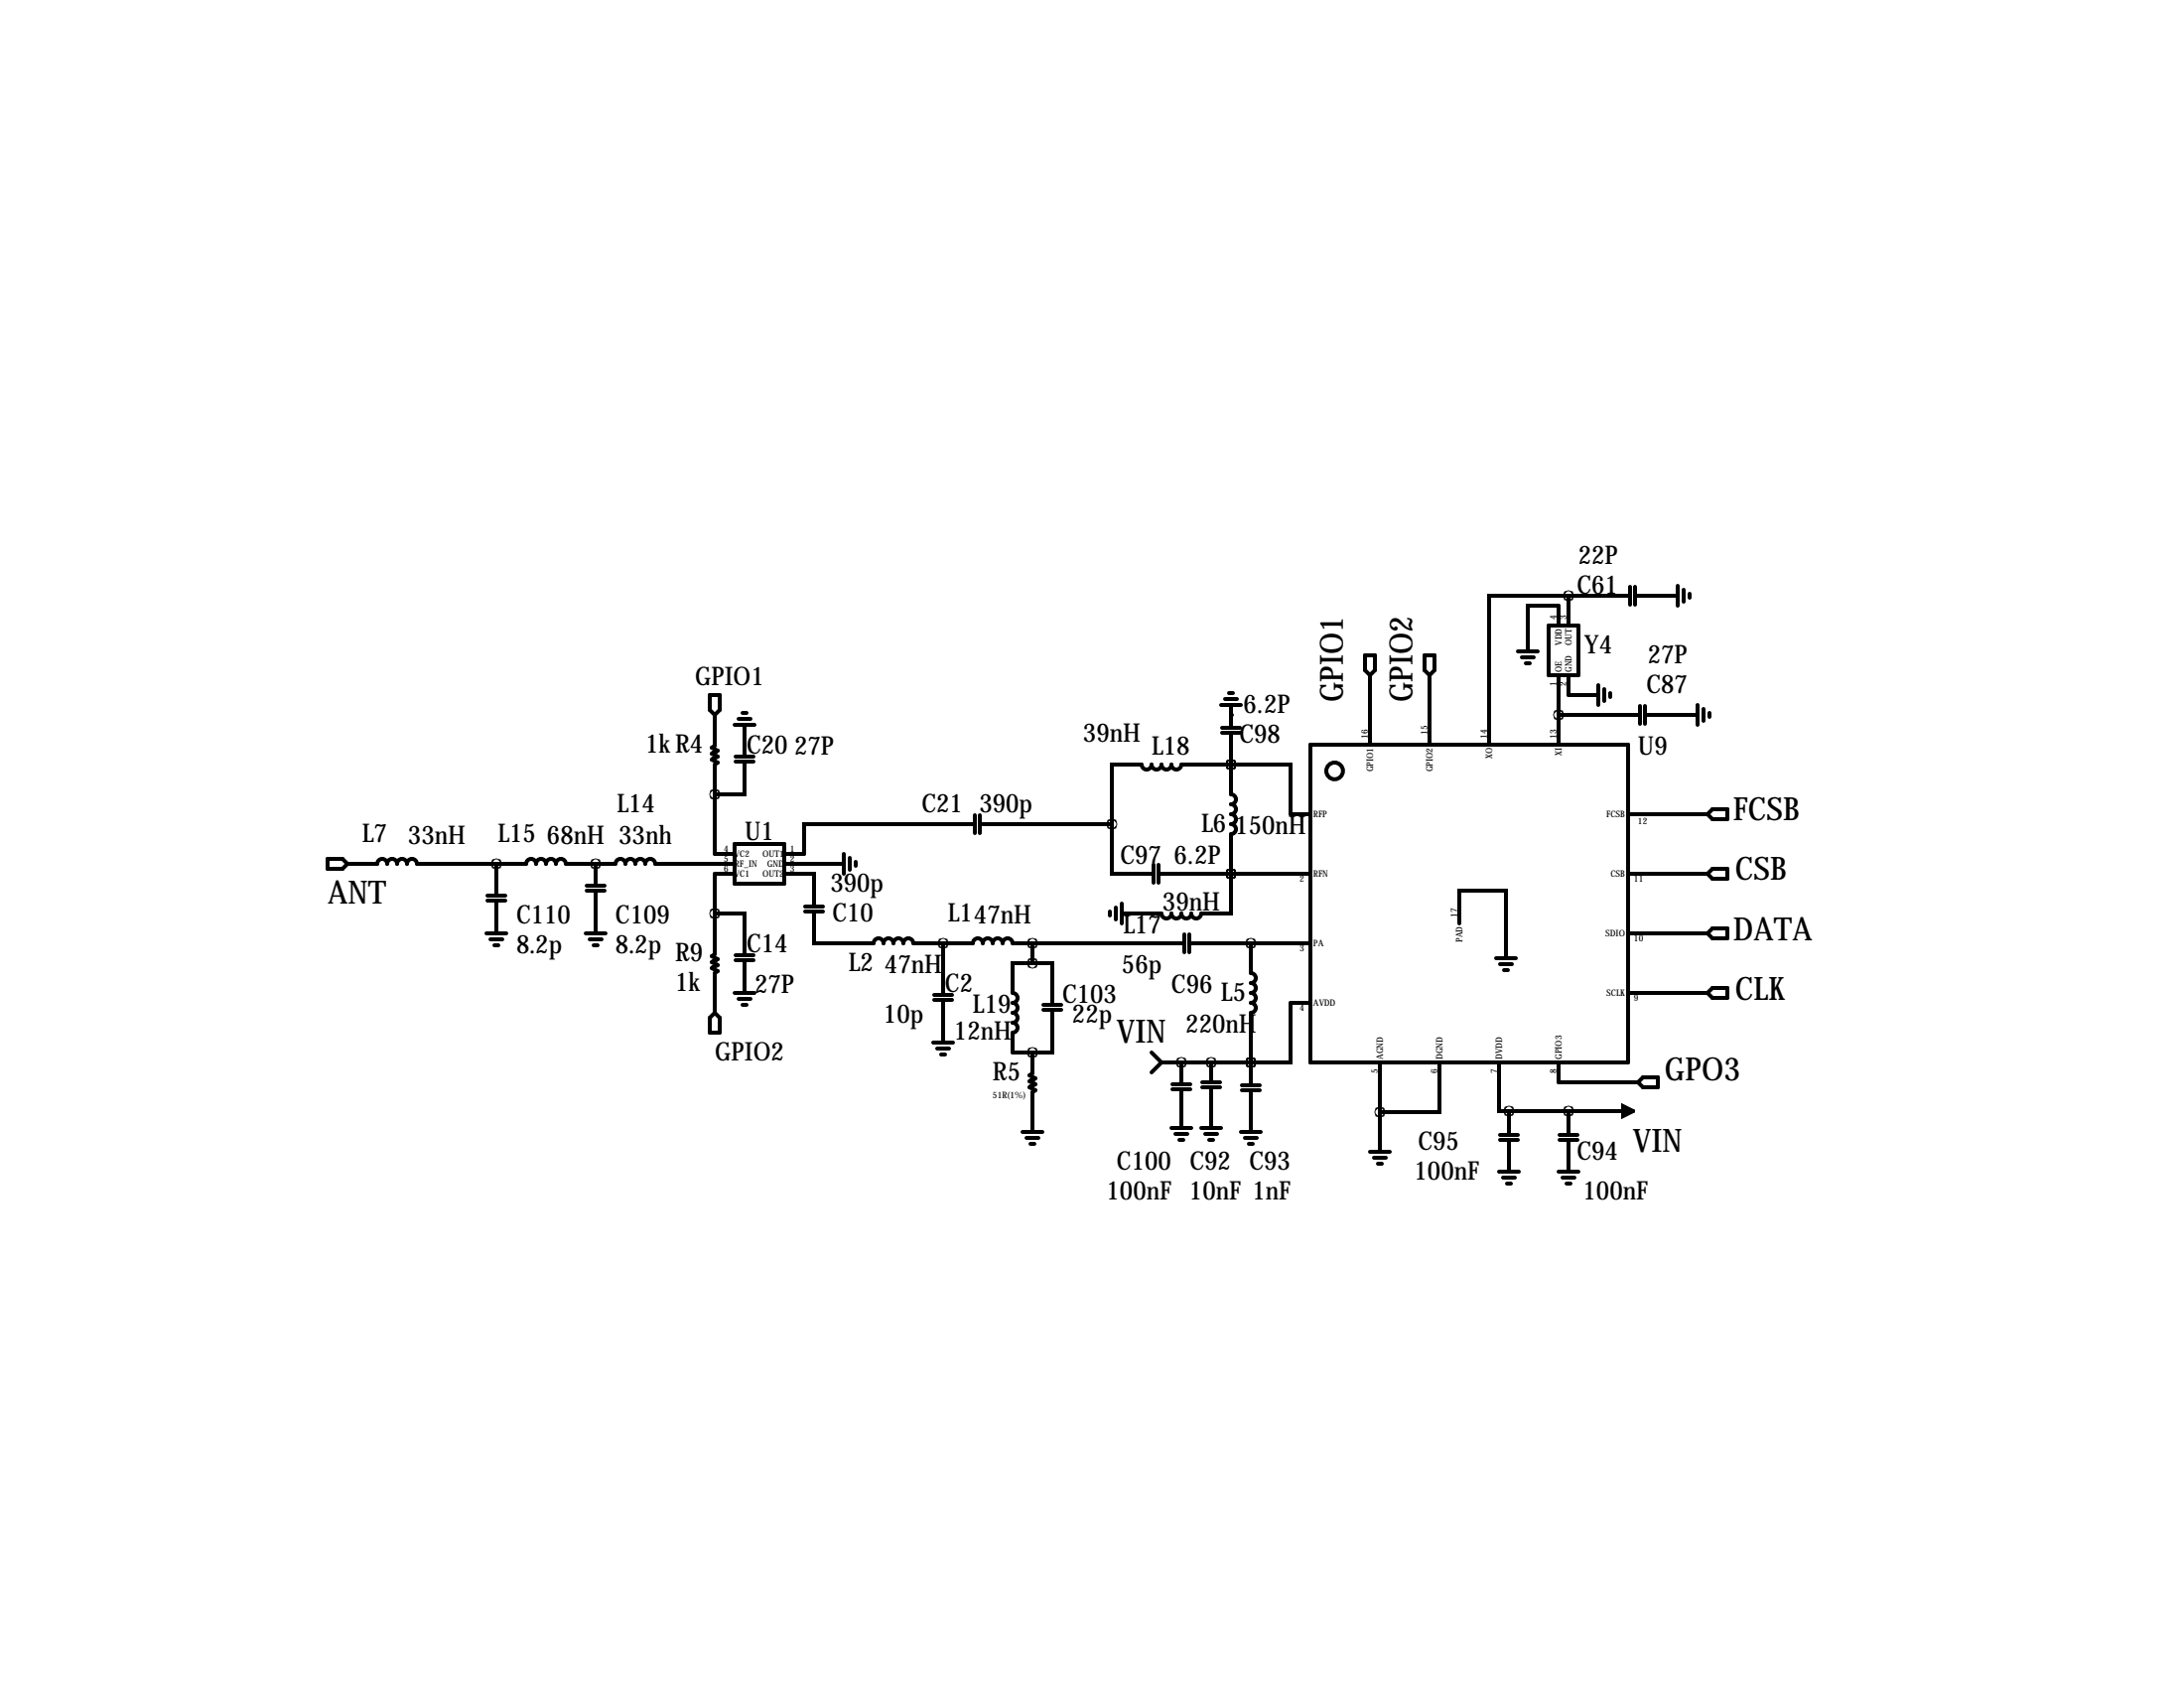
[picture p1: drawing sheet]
<svg xmlns="http://www.w3.org/2000/svg" width="559mm" height="432mm" viewBox="0 0 559 432" stroke-linecap="round" stroke-linejoin="round" font-family="sans-serif">
<g fill="none" stroke="#000" stroke-width="1">
<path d="M401.3 152.4h-20.3v38.1M401.3 152.4h15.8M401.3 152.4v7.6M417.1 150.1v4.6M418.3 152.4h11M418.3 150.1v4.6M429.3 149.9v5M430.8 150.9v3M432.3 151.9v1M181.6 177.8h2.5v3.8l-1.2 1.3-1.3-1.3zM313.4 178.8h3.1M314.5 177.3h1"/>
<path d="M349.2 167.6h2.6v3.8l-1.3 1.3-1.3-1.3zM350.5 172.7v17.8M364.5 167.6h2.5v3.8l-1.2 1.3-1.3-1.3zM365.8 172.7v17.8M388.4 166.6h5M389.4 168.1h3M390.4 169.7h1M396.2 160h7.7v12.7h-7.7zM398.8 160v-5.1h-7.9v11.7M398.8 172.7v17.8M401.3 172.7v5.1h7.6M408.9 175.3v5"/>
<path d="M410.5 176.3v3M412 177.3v1M182.9 182.9v7.9l-.8 .5 1.5 .7-1.5 .8 1.5 .7-1.5 .8 1.5 .8-.7 .5v22.8h5.1M188 185.4h5M188.2 194.8h4.6M188.2 193.5h4.6M189 183.9h3M190 182.4h1M190.5 194.8v8.4h-7.6M190.5 185.4v8.1M312.4 180.3h5.1M312.7 186.2h4.5"/>
<path d="M312.7 187.5h4.5M315 187.5v15.7a1.27 1.27 0 0 1 1.2 1.3 1.27 1.27 0 0 1-1.2 1.2 1.27 1.27 0 0 1 1.2 1.3 1.27 1.27 0 0 1-1.2 1.3 1.27 1.27 0 0 1 1.2 1.3 1.27 1.27 0 0 1-1.2 1.2 1.27 1.27 0 0 1 1.2 1.3 1.27 1.27 0 0 1-1.2 1.3v10.1M315 195.6h-12.7a1.27 1.27 0 0 1-1.3 1.3 1.27 1.27 0 0 1-1.3-1.3 1.27 1.27 0 0 1-1.3 1.3 1.27 1.27 0 0 1-1.2-1.3 1.27 1.27 0 0 1-1.3 1.3 1.27 1.27 0 0 1-1.3-1.3 1.27 1.27 0 0 1-1.2 1.3 1.27 1.27 0 0 1-1.3-1.3h-7.6v15.2M315 182.9h.1M315 195.6h15.2v12.7h5.1M315 195.6h.1M315 180.3v5.9M335.3 190.5h81.3v81.3h-81.3zM398.8 182.9h20.8M419.6 180.6v4.6M420.9 182.9h13.4M420.9 180.6v4.6"/>
<path d="M434.3 180.3v5.1M435.9 181.4v3M437.4 182.4v1M83.8 219.7h3.8l1.3 1.3-1.3 1.2h-3.8zM188 215.9h12.7v10.2h-12.7zM215.9 218.4v5.1M217.4 219.5v3M249.4 210.8h-43.7v7.6h-5M249.4 208.5v4.6M250.7 210.8h33.8M250.7 208.5v4.6M284.5 210.8v12.7h10.6"/>
<path d="M416.6 208.3h20.3M438.1 207h3.9v2.5h-3.9l-1.2-1.2zM88.9 221h7.6a1.27 1.27 0 0 1 1.3-1.3 1.27 1.27 0 0 1 1.3 1.3 1.27 1.27 0 0 1 1.2-1.3 1.27 1.27 0 0 1 1.3 1.3 1.27 1.27 0 0 1 1.3-1.3 1.27 1.27 0 0 1 1.2 1.3 1.27 1.27 0 0 1 1.3-1.3 1.27 1.27 0 0 1 1.3 1.3h27.9a1.27 1.27 0 0 1 1.3-1.3 1.27 1.27 0 0 1 1.3 1.3 1.27 1.27 0 0 1 1.2-1.3 1.27 1.27 0 0 1 1.3 1.3 1.27 1.27 0 0 1 1.3-1.3 1.27 1.27 0 0 1 1.2 1.3 1.27 1.27 0 0 1 1.3-1.3 1.27 1.27 0 0 1 1.3 1.3h12.7a1.27 1.27 0 0 1 1.3-1.3 1.27 1.27 0 0 1 1.2 1.3 1.27 1.27 0 0 1 1.3-1.3 1.27 1.27 0 0 1 1.3 1.3 1.27 1.27 0 0 1 1.2-1.3 1.27 1.27 0 0 1 1.3 1.3 1.27 1.27 0 0 1 1.3-1.3 1.27 1.27 0 0 1 1.2 1.3h20.4M91.4 221h.1M124.5 238.8h5M124.7 230.4h4.6M124.7 229.1h4.6M127 221v8.1M127 230.4v8.4M149.9 238.8h5M150.1 227.8h4.6M150.1 226.6h4.6"/>
<path d="M152.4 221h.1M152.4 221v5.6M152.4 227.8v11M182.9 233.7h7.6v10.6M188 223.5h-5.1v20.6l-.8 .5 1.5 .8-1.5 .7 1.5 .8-1.5 .7 1.5 .8-.7 .5v10.2M200.7 223.5h7.6v8.4M200.7 221h15.2M206 231.9h4.6M206 233.2h4.6M208.3 233.2v8.1h15.2a1.27 1.27 0 0 1 1.3-1.3 1.27 1.27 0 0 1 1.3 1.3 1.27 1.27 0 0 1 1.2-1.3 1.27 1.27 0 0 1 1.3 1.3 1.27 1.27 0 0 1 1.3-1.3 1.27 1.27 0 0 1 1.2 1.3 1.27 1.27 0 0 1 1.3-1.3 1.27 1.27 0 0 1 1.3 1.3h15.2a1.27 1.27 0 0 1 1.3-1.3 1.27 1.27 0 0 1 1.3 1.3 1.27 1.27 0 0 1 1.2-1.3 1.27 1.27 0 0 1 1.3 1.3 1.27 1.27 0 0 1 1.3-1.3 1.27 1.27 0 0 1 1.2 1.3 1.27 1.27 0 0 1 1.3-1.3 1.27 1.27 0 0 1 1.3 1.3h43.9M218.9 220.5v1M284 233.2v1"/>
<path d="M285.5 232.2v3M287 231.1v5.1M295.1 221.2v4.6M296.4 223.5h38.9M296.4 221.2v4.6M303 239v4.6M304.3 239v4.6M315 223.5v10.2h-7.7a1.27 1.27 0 0 1-1.2 1.3 1.27 1.27 0 0 1-1.3-1.3 1.27 1.27 0 0 1-1.3 1.3 1.27 1.27 0 0 1-1.2-1.3 1.27 1.27 0 0 1-1.3 1.3 1.27 1.27 0 0 1-1.3-1.3 1.27 1.27 0 0 1-1.2 1.3 1.27 1.27 0 0 1-1.3-1.3h-10.2M315 223.5h.1M373.4 236.2v-8.4h11.9v17.3M416.6 238.8h20.3M416.6 223.5h20.3"/>
<path d="M436.9 223.5l1.2-1.3h3.9v2.6h-3.9zM436.9 238.8l1.2-1.3h3.9v2.5h-3.9zM125.5 240.3h3M126.5 241.8h1M150.9 240.3h3M151.9 241.8h1M188 254h5M188.2 245.6h4.6M188.2 244.3h4.6M189 255.5h3M190 257h1M190.5 245.6v8.4"/>
<path d="M239 255.8h4.6M239 254.5h4.6M241.3 241.3v13.2M241.3 255.8v10.9M264.2 246.4h-5.1v7.6a1.27 1.27 0 0 1 1.2 1.3 1.27 1.27 0 0 1-1.2 1.2 1.27 1.27 0 0 1 1.3 1.3 1.27 1.27 0 0 1-1.3 1.3 1.27 1.27 0 0 1 1.2 1.2 1.27 1.27 0 0 1-1.2 1.3 1.27 1.27 0 0 1 1.3 1.3 1.27 1.27 0 0 1-1.3 1.3v5h5.1M264.2 241.3h.1M264.2 246.4h5v10.6M264.2 241.3v5.1M267 258.3h4.5M267 257h4.5M269.2 258.3v10.9h-5M304.3 241.3h31"/>
<path d="M320 241.3v7.6a1.27 1.27 0 0 1 1.3 1.3 1.27 1.27 0 0 1-1.3 1.3 1.27 1.27 0 0 1 1.3 1.2 1.27 1.27 0 0 1-1.3 1.3 1.27 1.27 0 0 1 1.3 1.3 1.27 1.27 0 0 1-1.3 1.2 1.27 1.27 0 0 1 1.3 1.3 1.27 1.27 0 0 1-1.3 1.3v18.5M335.3 256.5h-5.1v15.3h-10.2M382.8 245.1h5.1M383.8 246.6h3M384.8 248.2h1M416.6 254h20.3M438.1 252.7h3.9v2.6h-3.9l-1.2-1.3zM181.6 260.3l1.3-1.2 1.2 1.2v3.9h-2.5zM238.8 266.7h5M239.8 268.2h3M240.8 269.7h1M264.2 269.2v5.4l-.8 .5 1.5 .7-1.5 .8 1.5 .8-1.5 .7 1.5 .8-.7 .5v10.2"/>
<path d="M294.6 269.2l2.6 2.6M297.2 271.8h22.8M297.2 271.8l-2.6 2.5M300 277.4h4.5M300 278.6h4.5M302.3 271.8v5.6M302.3 278.6v9.9M307.6 276.9h4.6M307.6 278.1h4.6M309.9 271.8v5.1M309.9 278.1v10.4M317.8 277.6h4.5"/>
<path d="M317.8 278.9h4.5M320 271.8h.1M320 278.9v10.7M353.1 271.8v22.8M368.3 271.8v12.7h-15.2M383.5 271.8v12.4h2.6M398.8 271.8v5.1h20.3M420.4 275.6h3.8v2.5h-3.8l-1.3-1.2zM261.6 289.6h5.1M262.6 291.1h3.1M263.7 292.6h1M299.7 288.5h5.1"/>
<path d="M300.7 290.1h3.1M301.8 291.6h1M307.3 288.5h5.1M308.4 290.1h3M309.4 291.6h1M317.5 289.6h5.1M318.5 291.1h3.1M319.5 292.6h1M350.5 294.6h5.1M351.5 296.2h3.1M352.6 297.7h1M383.5 299.7h5.1"/>
<path d="M383.8 290.3h4.6M383.8 291.6h4.6M386.1 284.2v6.1M386.1 291.6v8.1M386.1 284.2h31.7M398.8 299.7h5.1M399 290.3h4.6M399 291.6h4.6M401.3 284.2v6.1M401.3 291.6v8.1M384.6 301.2h3M385.6 302.8h1"/>
<path d="M399.8 301.2h3M400.8 302.8h1"/>
<circle cx="341.5" cy="197.2" r="2.13"/>
</g>
<path d="M415.3 283l2.5 1.2-2.5 1.3z" fill="#000" stroke="#000" stroke-width="1"/>
<path d="M353 284.5a.1 .1 0 0 0 .2 0 .1 .1 0 0 0-.2 0zM264.1 269.2a.1 .1 0 0 0 .2 0 .1 .1 0 0 0-.2 0zM314.9 223.5a.1 .1 0 0 0 .2 0 .1 .1 0 0 0-.2 0zM314.9 223.5a.1 .1 0 0 0 .2 0 .1 .1 0 0 0-.2 0zM314.9 195.6a.1 .1 0 0 0 .2 0 .1 .1 0 0 0-.2 0zM314.9 195.6a.1 .1 0 0 0 .2 0 .1 .1 0 0 0-.2 0zM264.1 241.3a.1 .1 0 0 0 .2 0 .1 .1 0 0 0-.2 0zM264.1 246.4a.1 .1 0 0 0 .2 0 .1 .1 0 0 0-.2 0zM241.2 241.3a.1 .1 0 0 0 .2 0 .1 .1 0 0 0-.2 0zM152.3 221a.1 .1 0 0 0 .2 0 .1 .1 0 0 0-.2 0zM126.9 221a.1 .1 0 0 0 .2 0 .1 .1 0 0 0-.2 0zM319.9 241.3a.1 .1 0 0 0 .2 0 .1 .1 0 0 0-.2 0zM302.2 271.8a.1 .1 0 0 0 .2 0 .1 .1 0 0 0-.2 0zM319.9 271.8a.1 .1 0 0 0 .2 0 .1 .1 0 0 0-.2 0zM309.8 271.8a.1 .1 0 0 0 .2 0 .1 .1 0 0 0-.2 0zM319.9 271.8a.1 .1 0 0 0 .2 0 .1 .1 0 0 0-.2 0zM398.7 182.9a.1 .1 0 0 0 .2 0 .1 .1 0 0 0-.2 0zM401.2 152.4a.1 .1 0 0 0 .2 0 .1 .1 0 0 0-.2 0zM284.4 210.8a.1 .1 0 0 0 .2 0 .1 .1 0 0 0-.2 0zM401.2 284.2a.1 .1 0 0 0 .2 0 .1 .1 0 0 0-.2 0zM386 284.2a.1 .1 0 0 0 .2 0 .1 .1 0 0 0-.2 0zM182.8 203.2a.1 .1 0 0 0 .2 0 .1 .1 0 0 0-.2 0zM182.8 233.7a.1 .1 0 0 0 .2 0 .1 .1 0 0 0-.2 0z" fill="#000" stroke="#000" stroke-width="2.5"/>
<g font-size="8.2">
<text x="343.6" y="179.6" transform="rotate(-90 343.6 179.6)">GPIO1</text>
<text x="361.4" y="179.6" transform="rotate(-90 361.4 179.6)">GPIO2</text>
<text x="443.5" y="209.8">FCSB</text>
<text x="444" y="225">CSB</text>
<text x="83.8" y="231.1">ANT</text>
<text x="443.5" y="240.5">DATA</text>
<text x="444" y="255.8">CLK</text>
<text x="285.7" y="266.7">VIN</text>
<text x="426" y="276.4">GPO3</text>
<text x="417.8" y="294.6">VIN</text>
</g>
<g font-size="6.6">
<text x="403.8" y="144.3">22P</text>
<text x="403.4" y="151.9">C61</text>
<text x="405.4" y="167.2">Y4</text>
<text x="421.6" y="169.7">27P</text>
<text x="177.8" y="175.3">GPIO1</text>
<text x="421.2" y="177.3">C87</text>
<text x="318.1" y="182.4">6.2P</text>
<text x="277.1" y="189.8">39nH</text>
<text x="317.1" y="190">C98</text>
<text x="165.1" y="192.6">1kR4</text>
<text x="191" y="192.8">C2027P</text>
<text x="294.6" y="193">L18</text>
<text x="419.1" y="193">U9</text>
<text x="157.8" y="207.8">L14</text>
<text x="235.8" y="207.8">C21</text>
<text x="250.6" y="207.8">390p</text>
<text x="92.6" y="215.4">L7</text>
<text x="104.4" y="215.9">33nH</text>
<text x="127.3" y="215.4">L15</text>
<text x="140" y="215.9">68nH 33nh</text>
<text x="190.5" y="214.9">U1</text>
<text x="307.3" y="212.9">L6</text>
<text x="316.1" y="213.4">150nH</text>
<text x="286.6" y="221">C97</text>
<text x="300.3" y="221">6.2P</text>
<text x="212.5" y="228.1">390p</text>
<text x="297.4" y="233">39nH</text>
<text x="132.1" y="236.2">C110</text>
<text x="157.5" y="236.2">C109</text>
<text x="212.9" y="235.8">C10</text>
<text x="242.5" y="235.8">L147nH</text>
<text x="287.4" y="238.8">L17</text>
<text x="132.1" y="243.8">8.2p</text>
<text x="157.5" y="243.8">8.2p</text>
<text x="172.7" y="245.9">R9</text>
<text x="191" y="243.6">C14</text>
<text x="217.1" y="248.5">L2</text>
<text x="226.3" y="248.9">47nH</text>
<text x="287" y="248.9">56p</text>
<text x="172.7" y="253.5">1k</text>
<text x="193" y="254">27P</text>
<text x="241.8" y="253.7">C2</text>
<text x="271.8" y="256.5">C103</text>
<text x="299.7" y="254">C96</text>
<text x="312.4" y="256.1">L5</text>
<text x="226.1" y="261.6">10p</text>
<text x="248.9" y="259.1">L19</text>
<text x="274.3" y="261.6">22p</text>
<text x="244.1" y="266">12nH</text>
<text x="303.4" y="264.2">220nH</text>
<text x="182.9" y="271.3">GPIO2</text>
<text x="254" y="276.4">R5</text>
<text x="285.7" y="299.3">C100 C92 C93</text>
<text x="362.8" y="294.2">C95</text>
<text x="403.4" y="296.7">C94</text>
<text x="361.8" y="301.8">100nF</text>
<text x="283.1" y="306.9">100nF 10nF 1nF</text>
<text x="405" y="306.9">100nF</text>
</g>
<g font-size="2.3">
<text x="398.3" y="158.5" transform="rotate(-90 398.3 158.5)">4</text>
<text x="400.8" y="158.5" transform="rotate(-90 400.8 158.5)">3</text>
<text x="399.6" y="165" transform="rotate(-90 399.6 165)">VDD</text>
<text x="402.1" y="165.1" transform="rotate(-90 402.1 165.1)">OUT</text>
<text x="399.6" y="172" transform="rotate(-90 399.6 172)">OE</text>
<text x="402.1" y="172" transform="rotate(-90 402.1 172)">GND</text>
<text x="398.3" y="175.4" transform="rotate(-90 398.3 175.4)">1</text>
<text x="400.8" y="175.4" transform="rotate(-90 400.8 175.4)">2</text>
<text x="350" y="189" transform="rotate(-90 350 189)">16</text>
<text x="365.3" y="188" transform="rotate(-90 365.3 188)">15</text>
<text x="380.5" y="189" transform="rotate(-90 380.5 189)">14</text>
<text x="398.3" y="189" transform="rotate(-90 398.3 189)">13</text>
<text x="183.7" y="194.3" transform="rotate(-90 183.7 194.3)">12</text>
<text x="351.3" y="197.5" transform="rotate(-90 351.3 197.5)">GPIO1</text>
<text x="366.6" y="197.5" transform="rotate(-90 366.6 197.5)">GPIO2</text>
<text x="381.8" y="194" transform="rotate(-90 381.8 194)">XO</text>
<text x="399.6" y="193.2" transform="rotate(-90 399.6 193.2)">XI</text>
<text x="336" y="209.1">RFP</text>
<text x="411.1" y="209.1">FCSB</text>
<text x="332.6" y="210.4">1</text>
<text x="419.1" y="210.9">12</text>
<text x="185.2" y="217.9">4</text>
<text x="185.2" y="220.5">5</text>
<text x="188" y="219.2">VC2</text>
<text x="188" y="221.8">RF_IN</text>
<text x="195.1" y="219.2">OUT1</text>
<text x="196.3" y="221.8">GND</text>
<text x="202.2" y="217.9">1</text>
<text x="202.2" y="220.5">2</text>
<text x="185.2" y="223">6</text>
<text x="188" y="224.3">VC1</text>
<text x="195.1" y="224.3">OUT2</text>
<text x="202.2" y="223">3</text>
<text x="332.6" y="225.6">2</text>
<text x="336" y="224.3">RFN</text>
<text x="412.1" y="224.3">CSB</text>
<text x="418.1" y="225.6">11</text>
<text x="372.9" y="234.7" transform="rotate(-90 372.9 234.7)">17</text>
<text x="410.8" y="239.6">SDIO</text>
<text x="332.6" y="243.4">3</text>
<text x="336" y="242.1">PA</text>
<text x="374.2" y="241.1" transform="rotate(-90 374.2 241.1)">PAD</text>
<text x="418.1" y="240.9">10</text>
<text x="183.7" y="247.6" transform="rotate(-90 183.7 247.6)">12</text>
<text x="336" y="257.3">AVDD</text>
<text x="411.1" y="254.8">SCLK</text>
<text x="418.1" y="256.1">9</text>
<text x="332.6" y="258.7">4</text>
<text x="352.6" y="274.5" transform="rotate(-90 352.6 274.5)">5</text>
<text x="353.9" y="271" transform="rotate(-90 353.9 271)">AGND</text>
<text x="367.8" y="274.5" transform="rotate(-90 367.8 274.5)">6</text>
<text x="369.1" y="271" transform="rotate(-90 369.1 271)">DGND</text>
<text x="383" y="274.5" transform="rotate(-90 383 274.5)">7</text>
<text x="384.3" y="271" transform="rotate(-90 384.3 271)">DVDD</text>
<text x="398.3" y="274.5" transform="rotate(-90 398.3 274.5)">8</text>
<text x="399.6" y="271" transform="rotate(-90 399.6 271)">GPIO3</text>
<text x="254" y="281">51R(1%)</text>
<text x="265" y="278.1" transform="rotate(-90 265 278.1)">12</text>
</g>
</svg>
